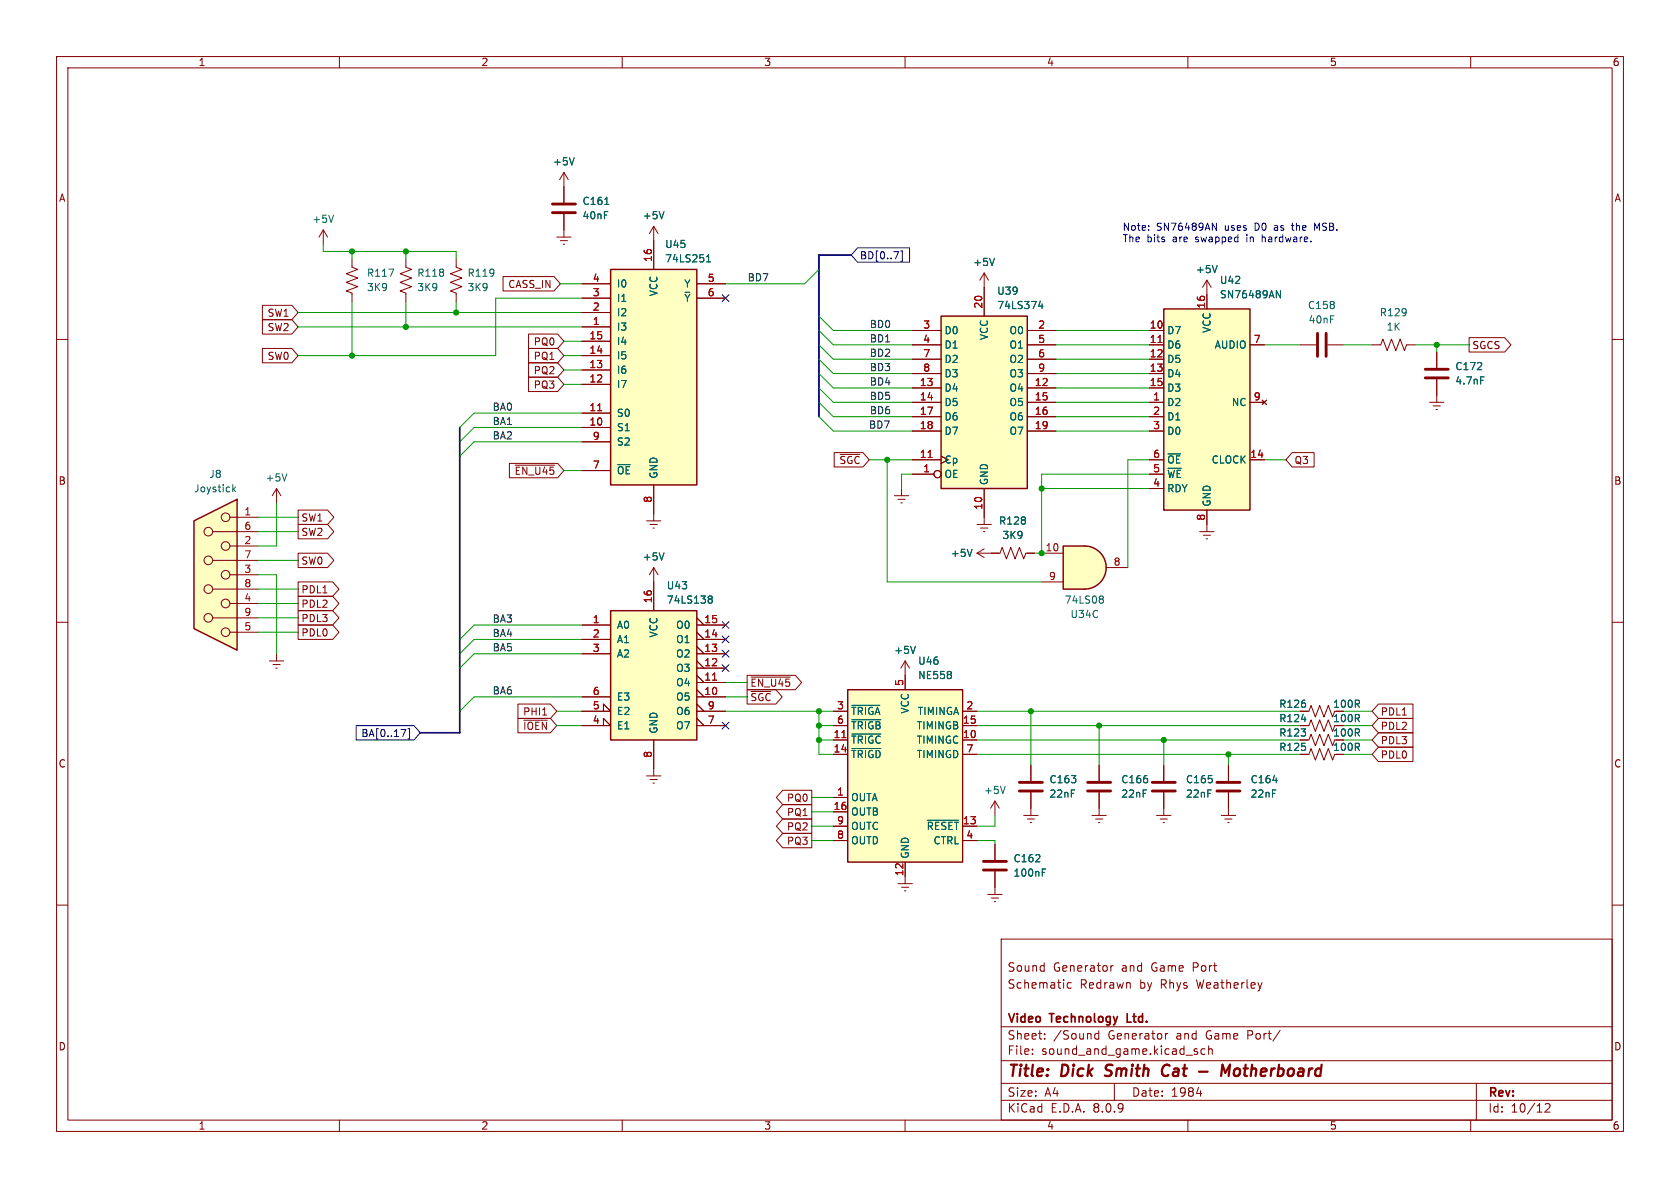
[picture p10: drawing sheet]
<svg xmlns="http://www.w3.org/2000/svg" width="297mm" height="210mm" viewBox="0 0 297 210" stroke-linecap="round" stroke-linejoin="round" font-family="sans-serif">
<g fill="none" stroke="#840000" stroke-width=".18">
<path d="M10 10h277v190h-277zM12 12h273v186h-273zM60 10v2M110 10v2M160 10v2M210 10v2M260 10v2M99.7 30.5v2.5M99.7 30.5l-.8 1.3M99.7 30.5l.8 1.3M98.4 41.9h2.6M99.1 42.5h1.2"/>
<path d="M99.6 43.2h.2M99.7 40.6v1.3M174 48.3l-.8 1.2M174 48.3v2.5M174 48.3l.8 1.2M10 60h2M254 62.2v2.8M254 67.1v2.8M285 60h2M10 110h2M285 110h2M194.3 135.3v2.7"/>
<path d="M205.7 135.3v2.7M194.3 140.1v2.8M205.7 140.1v2.8M10 160h2M177 166h108v32h-108zM189.4 173.8l-.4-.1-.3 .3v.4l.1 .2h.6M196.4 170.7v1M196.8 170.7l-.3 .1-.1 .2M285 160h2M60 198v2M110 198v2M160 198v2"/>
<path d="M177 194.5h108M177 191.5h108M177 187.5h108M177 181.5h108M182.5 186.3v.1M182.5 185.5v.1M184.7 183.6v.1M184.7 182.8v.1M194.2 182.2v1.5M194.2 182.8l-.4-.1-.3 .3v.4l.2 .2h.5M197 191.5v3M206.5 182.7l-.3 .1-.2 .2"/>
<path d="M210 198v2M211.2 185.8l.5 .2v.1v.2l-.5 .1M211.2 185.5h.5M211.5 193.3h1M213 185.5l-.4-.1-.3 .3v.4l.2 .2h.5M213.7 185.5l.2-.1 .3 .1 .1 .9M213.7 184.9v1.5M226.3 182.1l-1.3 2M260 198v2M261 191.5v6.5M273.2 195.2l.5-.1 .3 .1v.3l-.9 1.1h.9"/>
</g>
<path d="M195.3 190.1l.3 .1M195.6 188.4l-.1 .4 .1 .2M206.4 188.2a1.13 1.13 0 0 0-.9 .7 1.13 1.13 0 0 0 .2 1.2l.3 .1 .5-.1M212 189.4h1.5M215.9 190.2l.2-2 .5 1.4 .9-1.4-.3 2M218.4 189l-.2 .3-.1 .5 .3 .4" fill="none" stroke="#840000" stroke-width=".4"/>
<path d="M199.3 179.2v1.5h.7" fill="none" stroke="#840000" stroke-width=".3"/>
<path d="M252 66.8h4M252 65.3h4M192.3 139.8h4M192.3 138.3h4M203.7 139.8h4.1M203.7 138.3h4.1" fill="none" stroke="#840000" stroke-width=".51"/>
<path d="M101.5 27.9l-.4 1.3M175.8 45.7l-.4 1.2M261.8 66.6h.6" fill="none" stroke="#006464" stroke-width=".18"/>
<path d="M149.9 121.9h20.3v30.5h-20.3z" fill="#ffffc2"/>
<path d="M149.9 121.9h20.3v30.5h-20.3z" fill="none" stroke="#840000" stroke-width=".25"/>
<g fill="none" stroke="#840000" stroke-width=".18">
<path d="M99.7 33v2.8M99.7 37.8v2.8M71.8 45.7v1.5l1 .4-2.1 .8 2.1 .7-2.1 .8 2.1 .8-2.1 .7 1.1 .4v1.5M80.6 45.7v1.5l1.1 .4-2.1 .8 2.1 .7-2.1 .8 2.1 .8-2.1 .7 1 .4v1.5M160 119.4v2.5M147.3 130.8h2.6M147.3 133.4h2.6M147.3 128.3h2.6M147.3 125.7h2.6M170.2 130.8h2.5M170.2 133.4h2.5M170.2 128.3h2.5"/>
<path d="M170.2 125.7h2.5M147.3 141h2.6M147.3 146.1h2.6M147.3 143.5h2.6M147.3 148.6h2.6M158.7 156.2h2.6M159.4 156.8h1.3M159.9 157.5h.2M160 152.4v3.8M170.2 146.1h2.5M170.2 148.6h2.5M174.6 158.1h2.6"/>
<path d="M175.3 158.8h1.2M175.8 159.4h.2M175.9 141.6v2.5M175.9 149.2v2.8M175.9 154.1v4M175.9 141.6l-.8 1.3M175.9 141.6l.8 1.3M181 144.1h2.5M181.6 144.8h1.3M182.1 145.4h.3M182.2 142.9v1.2"/>
</g>
<path d="M106.9 36.1h.7M168.1 118.8v.3M168.1 119.4v.4M150.6 129.8h5.1M150.6 132.3h5.1M150.6 124.7h4.9M150.6 127.2h5.1M177.7 139l-.4 1.3M164 145h5.4M184.3 154.2h.4M184.3 153.6h.6" fill="none" stroke="#006464" stroke-width=".18"/>
<path d="M148.8 130.4h.8" fill="none" stroke="#a90000" stroke-width=".18"/>
<path d="M97.7 37.6h4M97.7 36.1h4M173.9 153.8h4M173.9 152.3h4" fill="none" stroke="#840000" stroke-width=".51"/>
<path d="M34.3 92.1l7.6-3.8v26.6l-7.6-3.8z" fill="#ffffc2"/>
<g fill="none" stroke="#840000" stroke-width=".18">
<path d="M252.7 71.1h2.6M253.4 71.8h1.2M253.9 72.4h.2M254 69.9v1.2M37.6 99.1h8.1M37.6 94h8.1M40.6 96.5h5.1M40.6 91.4h5.1M212.1 94h2.5M212.7 94.6h1.3M213.2 95.3h.3M213.4 92.7v1.3"/>
<path d="M37.6 109.2h8.1M37.6 104.1h8.1M40.6 111.8h5.1M40.6 106.7h5.1M40.6 101.6h5.1M47.6 116.8h2.6M48.3 117.5h1.2M48.8 118.1h.2M48.9 115.6v1.2M229.9 128.3h1.5l.4-1 .7 2 .8-2 .8 2 .7-2 .8 2 .4-1M229.9 130.8h1.5l.4-1 .7 2 .8-2 .8 2 .7-2 .8 2 .4-1M229.9 133.4h1.5l.4-1.1 .7 2.1 .8-2.1 .8 2.1 .7-2.1 .8 2.1 .4-1"/>
<path d="M229.9 125.7h1.5l.4-1 .7 2 .8-2 .8 2 .7-2 .8 2 .4-1"/>
<circle cx="36.8" cy="94" r=".76"/>
<circle cx="36.8" cy="99.1" r=".76"/>
<circle cx="39.9" cy="96.5" r=".76"/>
<circle cx="39.9" cy="91.4" r=".76"/>
<circle cx="36.8" cy="109.2" r=".76"/>
<circle cx="36.8" cy="104.1" r=".76"/>
<circle cx="39.9" cy="111.8" r=".76"/>
<circle cx="39.9" cy="101.6" r=".76"/>
<circle cx="39.9" cy="106.7" r=".76"/>
</g>
<path d="M34.3 92.1l7.6-3.8v26.6l-7.6-3.8z" fill="none" stroke="#840000" stroke-width=".25"/>
<path d="M41.2 85.7v1.2M41.3 86.5l.3 .4M41.6 86.1l-.4 .5M230.1 127.2h.8" fill="none" stroke="#006464" stroke-width=".18"/>
<path d="M191.8 96.5a3.8 3.8 0 0 1 3.8 3.8 3.8 3.8 0 0 1-3.8 3.8z" fill="#ffffc2" stroke="#ffffc2" stroke-width=".18"/>
<path d="M188 96.5h3.8v7.6h-3.8z" fill="#ffffc2"/>
<path d="M188 96.5h3.8a3.8 3.8 0 0 1 3.8 3.8 3.8 3.8 0 0 1-3.8 3.8h-3.8z" fill="none" stroke="#840000" stroke-width=".25"/>
<path d="M184.1 97.8h3.9M184.1 102.9h3.9M195.6 100.3h3.8" fill="none" stroke="#840000" stroke-width=".18"/>
<path d="M194.6 105.4h.2l.3 .2-.3 .3M194.6 105.9h.2M194.8 105.9l.3 .2v.3l-.2 .2h-.3" fill="none" stroke="#006464" stroke-width=".18"/>
<path d="M107.9 47.6h15.3v38.1h-15.3z" fill="#ffffc2"/>
<path d="M107.9 47.6h15.3v38.1h-15.3z" fill="none" stroke="#840000" stroke-width=".25"/>
<g fill="none" stroke="#840000" stroke-width=".18">
<path d="M57.1 40.6l-.7 1.3M57.1 40.6v2.6M57.1 40.6l.8 1.3M62.2 45.7v1.5l1 .4-2 .8 2 .7-2 .8 2 .8-2 .7 1 .4v1.5M102.9 57.8h5M102.9 55.2h5M102.9 52.7h5M102.9 50.2h5M115.6 40v7.6M115.6 40l-.8 1.3M115.6 40l.7 1.3M123.2 52.7h5.1"/>
<path d="M123.2 50.2h5.1M102.9 75.6h5M102.9 73h5M102.9 67.9h5M102.9 65.4h5M102.9 62.9h5M102.9 60.3h5M102.9 78.1h5M102.9 83.2h5M115.6 85.7v5.1M217.2 135.3v2.7M217.2 140.1v2.8"/>
</g>
<path d="M105.7 72.6h.7" fill="none" stroke="#a90000" stroke-width=".18"/>
<path d="M59 38l-.5 1.3M117.4 37.4l-.4 1.3M68.8 47.6h.8l-.5 1.2M121.1 51.7h.8M124.9 46.3h.7M124.9 45.4l.4-.4v1.3M225 138h.8" fill="none" stroke="#006464" stroke-width=".18"/>
<path d="M215.1 139.8h4.1M215.1 138.3h4.1" fill="none" stroke="#840000" stroke-width=".51"/>
<path d="M205.7 54.6h15.3v35.6h-15.3z" fill="#ffffc2"/>
<path d="M205.7 54.6h15.3v35.6h-15.3z" fill="none" stroke="#840000" stroke-width=".25"/>
<g fill="none" stroke="#840000" stroke-width=".18">
<path d="M203.2 58.4h2.5M213.4 49.5v5.1M213.4 49.5l-.8 1.3M213.4 49.5l.7 1.3M203.2 71.1h2.5M203.2 61h2.5M203.2 63.5h2.5M203.2 66h2.5M203.2 68.6h2.5M203.2 73.7h2.5M203.2 76.2h2.5M221 71.1h2.5"/>
<path d="M221 61h2.5M223.1 70.7l.8 .8M223.9 70.7l-.8 .8M48.9 86.4l-.8 1.2M48.9 86.4v2.5M48.9 86.4l.8 1.2M158.1 87.6h2.6M158.7 88.3h1.3M159.3 88.9h.2M159.4 86.4v1.2M172.7 97.8h4.1l.4-1 .7 2 .8-2 .8 2 .7-2 .8 2 .4-1h1.5M172.7 92.7h2.6"/>
<path d="M172.7 97.8l1.3 .8M173.4 93.3h1.2M173.9 94h.2M174 91.4v1.3M174 97l-1.3 .8M203.2 81.3h2.5M203.2 86.4h2.5M203.2 83.8h2.5M213.4 90.2v2.5M221 81.3h2.5M115.6 100.3v2.6M115.6 100.3l-.8 1.3"/>
<path d="M115.6 100.3l.7 1.3M160 116.8l-.7 1.3M160 116.8v2.6M160 116.8l.8 1.3M114.3 137.2h2.5M114.9 137.8h1.3M115.4 138.4h.3M115.6 135.9v1.3M204.5 144.1h2.5M205.1 144.8h1.3M205.6 145.4h.3M205.7 142.9v1.2"/>
<path d="M215.9 144.1h2.5M216.5 144.8h1.3M217 145.4h.3M217.2 142.9v1.2"/>
</g>
<path d="M204.7 60.5h.7" fill="none" stroke="#a90000" stroke-width=".18"/>
<path d="M215.2 46.9l-.4 1.3M225.6 51.4l.8 1.2v-1.2M50.7 83.8l-.4 1.2M117.4 97.7l-.4 1.3M171.9 97.1l-.5 1.3M161.8 114.2l-.4 1.3" fill="none" stroke="#006464" stroke-width=".18"/>
<path d="M107.9 108h15.3v22.8h-15.3z" fill="#ffffc2"/>
<path d="M107.9 108h15.3v22.8h-15.3z" fill="none" stroke="#840000" stroke-width=".25"/>
<g fill="none" stroke="#840000" stroke-width=".18">
<path d="M229.9 61h2.8M234.7 61h2.8M242.6 61h1.5l.4-1.1 .7 2.1 .8-2.1 .8 2.1 .7-2.1 .8 2.1 .4-1h1.5M114.3 92.1h2.5M114.9 92.7h1.3M115.4 93.3h.3M115.6 90.8v1.3M102.9 110.5h5M102.9 115.6h5M102.9 113h5M115.6 102.9v5.1M123.2 110.5h5.1"/>
<path d="M123.2 119.4l1.3 1.3M123.2 118.1h5.1M123.2 116.8l1.3 1.3M123.2 115.6h5.1M123.2 114.3l1.3 1.3M123.2 113h5.1M123.2 111.8l1.3 1.2M123.2 109.2l1.3 1.3M102.9 128.3h5l-1.2-1.3v1.3M102.9 125.7h5l-1.2-1.2v1.2M102.9 123.2h5M115.6 130.8v5.1"/>
<path d="M123.2 123.2h5.1M123.2 121.9l1.3 1.3M123.2 120.7h5.1M123.2 128.3h5.1M123.2 125.7h5.1M123.2 127l1.3 1.3M123.2 124.5l1.3 1.2M182.2 135.3v2.7M182.2 140.1v2.8M193 144.1h2.6M193.7 144.8h1.2M194.2 145.4h.2"/>
<path d="M194.3 142.9v1.2"/>
</g>
<path d="M126 120.2h.7" fill="none" stroke="#a90000" stroke-width=".18"/>
<path d="M125.3 105.8l.1 .1M125.3 105.4h.4l.2 .1v.2l-.2 .2M125.4 105.9h.3M125.4 105.9l-.1 .1M125.7 105.9l.2 .2v.4l-.2 .1h-.4" fill="none" stroke="#006464" stroke-width=".18"/>
<path d="M232.9 58.9v4.1M234.4 58.9v4.1M180.2 139.8h4.1M180.2 138.3h4.1" fill="none" stroke="#840000" stroke-width=".51"/>
<path d="M166.4 55.9h15.2v30.5h-15.2z" fill="#ffffc2"/>
<path d="M166.4 55.9h15.2v30.5h-15.2z" fill="none" stroke="#840000" stroke-width=".25"/>
<g fill="none" stroke="#840000" stroke-width=".18">
<path d="M99.7 33v2.8M99.7 37.8v2.8M46.4 56.5h5.2l1.1 1.3-1.1 1.3h-5.2zM46.4 54h5.2l1.1 1.2-1.1 1.3h-5.2zM88.9 48.9h9l1.2 1.3-1.2 1.2h-9zM93.4 59.1h5.2l1.1 1.2-1.1 1.3h-5.2zM102.9 57.8h5M102.9 55.2h5M102.9 52.7h5M102.9 50.2h5M115.6 42.5v5.1M123.2 52.7h5.1"/>
<path d="M123.2 50.2h5.1M161.3 58.4h5.1M174 50.8v5.1M181.6 58.4h5.1M203.2 58.4h2.5M213.4 52.1v2.5M259.7 59.7h6.3l1.1 1.3-1.1 1.2h-6.3zM46.4 61.6h5.2l1.1 1.3-1.1 1.2h-5.2zM93.4 61.6h5.2l1.1 1.3-1.1 1.2h-5.2zM93.4 64.1h5.2l1.1 1.3-1.1 1.3h-5.2zM93.4 66.7h5.2l1.1 1.2-1.1 1.3h-5.2zM102.9 75.6h5"/>
<path d="M102.9 73h5M102.9 67.9h5M102.9 65.4h5M102.9 62.9h5M102.9 60.3h5M102.9 78.1h5M161.3 68.6h5.1M161.3 71.1h5.1M161.3 73.7h5.1M161.3 76.2h5.1M161.3 61h5.1M161.3 63.5h5.1"/>
<path d="M161.3 66h5.1M181.6 68.6h5.1M181.6 71.1h5.1M181.6 73.7h5.1M181.6 76.2h5.1M181.6 61h5.1M181.6 63.5h5.1M181.6 66h5.1M203.2 68.6h2.5M203.2 71.1h2.5M203.2 73.7h2.5M203.2 76.2h2.5"/>
<path d="M203.2 61h2.5M203.2 63.5h2.5M203.2 66h2.5M221 71.1h2.5M221 61h2.5M223.1 70.7l.8 .8M223.9 70.7l-.8 .8M254 62.2v2.8M254 67.1v2.8M52.7 97.8h5.2l1.1 1.3-1.1 1.2h-5.2zM52.7 90.2h5.2l1.1 1.2-1.1 1.3h-5.2zM52.7 92.7h5.2l1.1 1.3-1.1 1.3h-5.2z"/>
<path d="M90.1 81.9h8.5l1.1 1.3-1.1 1.3h-8.5zM91.1 82.2h6.9M102.9 83.2h5M115.6 85.7v5.1M147.5 80h5.1l1.1 1.3-1.1 1.3h-5.1zM148.5 80.3h3.5M161.3 83.8h3.8M161.3 81.3h5.1M174 86.4v5M175.3 97.8h1.2M181.6 97.8h1.3M203.2 83.8h2.5"/>
<path d="M203.2 81.3h2.5M203.2 86.4h2.5M213.4 90.2v2.5M221 81.3h2.5M228.4 80h3.9v2.6h-3.9l-1.1-1.3zM52.7 110.5h6.1l1.1 1.3-1.1 1.2h-6.1zM52.7 105.4h6.1l1.1 1.3-1.1 1.3h-6.1zM52.7 107.9h6.1l1.1 1.3-1.1 1.3h-6.1zM52.7 102.9h6.1l1.1 1.2-1.1 1.3h-6.1zM102.9 110.5h5M102.9 115.6h5M102.9 113h5"/>
<path d="M115.6 102.9v5.1M123.2 110.5h5.1M123.2 119.4l1.3 1.3M123.2 118.1h5.1M123.2 116.8l1.3 1.3M123.2 115.6h5.1M123.2 114.3l1.3 1.3M123.2 113h5.1M123.2 111.8l1.3 1.2M123.2 109.2l1.3 1.3M132.1 119.4h8.5l1.1 1.3-1.1 1.2h-8.5zM132.8 119.7h6.9"/>
<path d="M160 119.4v2.5M91.6 124.5h5.7l1.1 1.2-1.1 1.3h-5.7zM91.6 127h5.7l1.1 1.3-1.1 1.2h-5.7zM92.6 127.3h4.2M95.9 126.4h.8M102.9 128.3h5l-1.2-1.3v1.3M102.9 125.7h5l-1.2-1.2v1.2M102.9 123.2h5M115.6 130.8v5.1M123.2 128.3h5.1M123.2 125.7h5.1M123.2 123.2h5.1"/>
<path d="M123.2 121.9l1.3 1.3M123.2 120.7h5.1M123.2 127l1.3 1.3M123.2 124.5l1.3 1.2M132.1 121.9h5.1l1.1 1.3-1.1 1.3h-5.1zM132.8 122.2h3.5M138.4 139.7h5.1v2.5h-5.1l-1.1-1.2zM147.3 130.8h2.6M147.3 133.4h2.6M147.3 128.3h2.6M147.3 125.7h2.6M170.2 130.8h2.5"/>
<path d="M170.2 133.4h2.5M170.2 128.3h2.5M170.2 125.7h2.5M182.2 135.3v2.7M194.3 135.3v2.7M205.7 135.3v2.7M217.2 135.3v2.7M229.9 130.8h1.2M229.9 133.4h1.2M229.9 128.3h1.2M229.9 125.7h1.2M243.7 129.5h6.1v2.6h-6.1l-1.1-1.3z"/>
<path d="M243.7 124.5h6.1v2.5h-6.1l-1.1-1.3zM243.7 132.1h6.1v2.5h-6.1l-1.1-1.2zM243.7 127h6.1v2.5h-6.1l-1.1-1.2zM138.4 142.2h5.1v2.6h-5.1l-1.1-1.3zM138.4 147.3h5.1v2.6h-5.1l-1.1-1.3zM138.4 144.8h5.1v2.5h-5.1l-1.1-1.2zM147.3 141h2.6M147.3 146.1h2.6M147.3 143.5h2.6M147.3 148.6h2.6M160 152.4v2.5M170.2 146.1h2.5"/>
<path d="M170.2 148.6h2.5M175.9 149.2v2.8M175.9 154.1v2.7M182.2 140.1v2.8M194.3 140.1v2.8M205.7 140.1v2.8M217.2 140.1v2.8"/>
<circle cx="165.7" cy="83.8" r=".63"/>
</g>
<path d="M105.7 72.6h.7M204.7 60.5h.7M164.1 80.9h.7M126 120.2h.7M148.8 130.4h.8" fill="none" stroke="#a90000" stroke-width=".18"/>
<g fill="none" stroke="#006464" stroke-width=".18">
<path d="M101.5 27.9l-.4 1.3M106.9 36.1h.7M117.4 37.4l-.4 1.3M121.1 51.7h.8M124.9 46.3h.7M124.9 45.4l.4-.4v1.3M175.8 45.7l-.4 1.2M183.9 53.2l-.3 .9h.8M184.2 53.7v.9M215.2 46.9l-.4 1.3M225.6 51.4l.8 1.2v-1.2M261.8 66.6h.6"/>
<path d="M117.4 97.7l-.4 1.3M171.9 97.1l-.5 1.3M125.3 105.8l.1 .1M125.3 105.4h.4l.2 .1v.2l-.2 .2M125.4 105.9h.3M125.4 105.9l-.1 .1M125.7 105.9l.2 .2v.4l-.2 .1h-.4M161.8 114.2l-.4 1.3M168.1 118.8v.3M168.1 119.4v.4M150.6 129.8h5.1M150.6 132.3h5.1"/>
<path d="M150.6 124.7h4.9M150.6 127.2h5.1M225 138h.8M230.1 127.2h.8M164 145h5.4M184.3 154.2h.4M184.3 153.6h.6"/>
</g>
<g fill="none" stroke="#000084" stroke-width=".18">
<path d="M127.7 52.1l1.2 1.2M128.9 52.1l-1.2 1.2M151.6 43.8h9.2v2.6h-9.2l-1.1-1.3zM158 44.5h.9l-.6 1.3M159.2 44.4h.3v1.8h-.3M127.7 115l1.2 1.2M127.7 112.4l1.2 1.2M127.7 109.9l1.2 1.2M127.7 117.5l1.2 1.2M128.9 115l-1.2 1.2M128.9 112.4l-1.2 1.2M128.9 109.9l-1.2 1.2"/>
<path d="M128.9 117.5l-1.2 1.2M63 128.3h10.2l1.1 1.2-1.1 1.3h-10.2zM70.9 128.9h.8l-.5 1.3M72.1 128.8h.3v1.8h-.3M127.7 127.7l1.2 1.2M128.9 127.7l-1.2 1.2"/>
</g>
<path d="M203.1 39.9v.1M214.3 39.4l.7 1.3v-1.3M228.3 39.9h.5M228.5 39.4v1.2M203.1 40.6v.1M223.1 41.5v1.3M223.3 41.9l-.2 .1M232.8 40.3l-.4-.9v1.3" fill="none" stroke="#0000c2" stroke-width=".18"/>
<path d="M150.5 45.1h-5.7v28.6M81.3 75.6v53.9h-7" fill="none" stroke="#000084" stroke-width=".3"/>
<g fill="none" stroke="#009600" stroke-width=".18">
<path d="M52.7 55.2h50.2M52.7 57.8h50.2M57.1 43.2v1.3h23.5v1.2M62.2 44.5v1.2M62.2 53.3v9.6M71.8 44.5v1.2M71.8 53.3v4.5M80.6 53.3v1.9M99.1 50.2h3.8M102.9 52.7h-15.3v10.2h-34.9M144.8 58.4l2.5 2.6h14M144.8 55.9l2.5 2.5h14"/>
<path d="M144.8 47.6l-2.6 2.6h-13.9M186.7 58.4h16.5M99.7 62.9h3.2M99.7 60.3h3.2M99.7 67.9h3.2M99.7 65.4h3.2M102.9 73h-19.1l-2.5 2.6M102.9 78.1h-19.1l-2.5 2.5M102.9 75.6h-19.1l-2.5 2.5M144.8 61l2.5 2.5h14M144.8 63.5l2.5 2.5h14M144.8 66l2.5 2.6h14"/>
<path d="M144.8 68.6l2.5 2.5h14M144.8 71.1l2.5 2.6h14M144.8 73.7l2.5 2.5h14M186.7 63.5h16.5M186.7 61h16.5M186.7 66h16.5M186.7 68.6h16.5M186.7 71.1h16.5M186.7 73.7h16.5M186.7 76.2h16.5M223.5 61h6.4M237.5 61h5.1"/>
<path d="M250.2 61h9.5M254 61v1.2M45.7 91.4h7M45.7 94h7M45.7 99.1h7M48.9 88.9v7.6h-3.2M99.7 83.2h3.2M153.7 81.3h7.6M156.8 81.3v21.6h27.3M161.3 83.8h-1.9v2.6M184.1 86.4h19.1M203.2 81.3h-3.8v19"/>
<path d="M203.2 83.8h-19.1v14h-1.2M223.5 81.3h3.8M45.7 101.6h3.2v14M45.7 106.7h7M45.7 111.8h7M45.7 109.2h7M45.7 104.1h7M102.9 110.5h-19.1l-2.5 2.5M102.9 113h-19.1l-2.5 2.6M102.9 115.6h-19.1l-2.5 2.5M98.4 128.3h4.5M98.4 125.7h4.5"/>
<path d="M102.9 123.2h-19.1l-2.5 2.5M128.3 125.7h19M128.3 120.7h3.8M128.3 123.2h3.8M144.8 128.3h2.5M144.8 125.7v7.7h2.5M144.8 130.8h2.5M172.7 128.3h57.2M172.7 125.7h57.2M172.7 130.8h57.2M172.7 133.4h57.2M182.2 125.7v9.6"/>
<path d="M194.3 128.3v7M205.7 130.8v4.5M217.2 133.4v1.9M237.5 128.3h5.1M237.5 125.7h5.1M237.5 130.8h5.1M237.5 133.4h5.1M143.5 146.1h3.8M143.5 143.5h3.8M143.5 141h3.8M143.5 148.6h3.8M172.7 148.6h3.2v.6"/>
<path d="M175.9 144.1v2h-3.2"/>
</g>
<g fill="#009600" stroke="#009600" stroke-width=".18">
<circle cx="182.2" cy="125.7" r=".46"/>
<circle cx="184.1" cy="86.4" r=".46"/>
<circle cx="184.1" cy="97.8" r=".46"/>
<circle cx="144.8" cy="128.3" r=".46"/>
<circle cx="144.8" cy="130.8" r=".46"/>
<circle cx="144.8" cy="125.7" r=".46"/>
<circle cx="217.2" cy="133.4" r=".46"/>
<circle cx="194.3" cy="128.3" r=".46"/>
<circle cx="205.7" cy="130.8" r=".46"/>
<circle cx="254" cy="61" r=".46"/>
<circle cx="80.6" cy="55.2" r=".46"/>
<circle cx="71.8" cy="44.5" r=".46"/>
<circle cx="62.2" cy="44.5" r=".46"/>
<circle cx="62.2" cy="62.9" r=".46"/>
<circle cx="71.8" cy="57.8" r=".46"/>
<circle cx="156.8" cy="81.3" r=".46"/>
</g>
<g font-size="2.8" fill="#840000">
<text x="178" y="190.9">Title:</text>
<text x="187.7" y="190.9">Dick</text>
<text x="196.3" y="190.9">Smith</text>
<text x="207.1" y="190.9">Cat</text>
<text x="219.1" y="190.9">Motherboard</text>
</g>
<g font-size="2.1" fill="#840000">
<text x="178" y="172">Sound</text>
<text x="186.2" y="172">Generator</text>
<text x="198.3" y="172">and</text>
<text x="203.7" y="172">Game</text>
<text x="211.1" y="172">Port</text>
<text x="178" y="175">Schematic</text>
<text x="190.9" y="175">Redrawn</text>
<text x="201.5" y="175">by</text>
<text x="205.3" y="175">Rhys</text>
<text x="211.8" y="175">Weatherley</text>
<text x="178" y="184">Sheet:</text>
<text x="178" y="181.2">Video</text>
<text x="185.7" y="181.2">Technology</text>
<text x="186.2" y="184">/Sound</text>
<text x="196" y="184">Generator</text>
<text x="199.9" y="181.2">Ltd.</text>
<text x="208.1" y="184">and</text>
<text x="213.5" y="184">Game</text>
<text x="220.9" y="184">Port/</text>
<text x="178" y="186.7">File:</text>
<text x="184.1" y="186.7">sound_and_game.kicad_sch</text>
<text x="178" y="196.9">KiCad</text>
<text x="178" y="194.1">Size:</text>
<text x="184.7" y="194.1">A4</text>
<text x="185.7" y="196.9">E.D.A.</text>
<text x="193.3" y="196.9">8.0.9</text>
<text x="200" y="194.1">Date:</text>
<text x="207" y="194.1">1984</text>
<text x="263" y="194.3">Rev:</text>
<text x="263" y="196.9">Id:</text>
<text x="267.1" y="196.9">10/12</text>
</g>
<g font-size="1.8" fill="#840000">
<text x="35" y="11.9">1</text>
<text x="85" y="11.9">2</text>
<text x="135" y="11.9">3</text>
<text x="185" y="11.9">4</text>
<text x="235" y="11.9">5</text>
<text x="285" y="11.9">6</text>
<text x="10.3" y="35.9">A</text>
<text x="285.3" y="35.9">A</text>
<text x="89.7" y="51.1">CASS_IN</text>
<text x="47.2" y="58.7">SW2</text>
<text x="47.2" y="56.2">SW1</text>
<text x="47.2" y="63.8">SW0</text>
<text x="94.3" y="63.8">PQ1</text>
<text x="94.3" y="61.3">PQ0</text>
<text x="260.2" y="61.9">SGCS</text>
<text x="94.3" y="66.4">PQ2</text>
<text x="94.3" y="68.9">PQ3</text>
<text x="148.3" y="82.2">~{SGC}</text>
<text x="228.8" y="82.2">Q3</text>
<text x="10.3" y="85.9">B</text>
<text x="90.9" y="84.1">~{EN_U45}</text>
<text x="285.3" y="85.9">B</text>
<text x="53.2" y="92.4">SW1</text>
<text x="53.2" y="94.9">SW2</text>
<text x="53.2" y="100">SW0</text>
<text x="53.2" y="107.6">PDL2</text>
<text x="53.2" y="105.1">PDL1</text>
<text x="53.2" y="112.7">PDL0</text>
<text x="53.2" y="110.2">PDL3</text>
<text x="132.6" y="121.6">~{EN_U45}</text>
<text x="132.6" y="124.1">~{SGC}</text>
<text x="235.6" y="125.3">100R</text>
<text x="92.4" y="126.7">PHI1</text>
<text x="92.4" y="129.2">~{IOEN}</text>
<text x="235.6" y="127.9">100R</text>
<text x="235.6" y="130.4">100R</text>
<text x="244" y="131.8">PDL3</text>
<text x="244" y="126.7">PDL1</text>
<text x="244" y="129.2">PDL2</text>
<text x="10.3" y="135.9">C</text>
<text x="235.6" y="132.9">100R</text>
<text x="244" y="134.3">PDL0</text>
<text x="285.3" y="135.9">C</text>
<text x="139" y="141.9">PQ0</text>
<text x="139" y="144.5">PQ1</text>
<text x="139" y="149.5">PQ3</text>
<text x="139" y="147">PQ2</text>
<text x="10.3" y="185.9">D</text>
<text x="285.3" y="185.9">D</text>
<text x="35" y="199.9">1</text>
<text x="85" y="199.9">2</text>
<text x="135" y="199.9">3</text>
<text x="185" y="199.9">4</text>
<text x="235" y="199.9">5</text>
<text x="285" y="199.9">6</text>
</g>
<g font-size="1.8" fill="#006464">
<text x="97.7" y="29.4">+5V</text>
<text x="55.1" y="39.6">+5V</text>
<text x="102.9" y="36.4">C161</text>
<text x="102.9" y="39">40nF</text>
<text x="113.5" y="39">+5V</text>
<text x="117.5" y="44">U45</text>
<text x="117.5" y="46.6">74LS251</text>
<text x="172" y="47.2">+5V</text>
<text x="64.8" y="49.1">R117</text>
<text x="64.8" y="51.7">3K9</text>
<text x="73.7" y="49.1">R118</text>
<text x="73.7" y="51.7">3K9</text>
<text x="82.6" y="49.1">R119</text>
<text x="82.6" y="51.7">3K9</text>
<text x="109" y="53.6">I1</text>
<text x="109" y="51">I0</text>
<text x="116.4" y="52.5" transform="rotate(-90 116.4 52.5)">VCC</text>
<text x="120.9" y="51">Y</text>
<text x="120.9" y="53.6">~{Y}</text>
<text x="176.2" y="52.3">U39</text>
<text x="211.3" y="48.5">+5V</text>
<text x="215.6" y="50.4">U42</text>
<text x="215.6" y="52.9">SN76489AN</text>
<text x="109" y="58.6">I3</text>
<text x="109" y="56.1">I2</text>
<text x="166.9" y="59.3">D0</text>
<text x="176.2" y="54.8">74LS374</text>
<text x="178.4" y="59.3">O0</text>
<text x="206.2" y="59.3">D7</text>
<text x="214.2" y="58.9" transform="rotate(-90 214.2 58.9)">VCC</text>
<text x="231.1" y="54.8">C158</text>
<text x="231.3" y="57.4">40nF</text>
<text x="243.8" y="56.1">R129</text>
<text x="245" y="58.6">1K</text>
<text x="109" y="63.7">I5</text>
<text x="109" y="61.2">I4</text>
<text x="166.9" y="61.8">D1</text>
<text x="166.9" y="64.4">D2</text>
<text x="174.9" y="60.2" transform="rotate(-90 174.9 60.2)">VCC</text>
<text x="178.4" y="61.8">O1</text>
<text x="178.4" y="64.4">O2</text>
<text x="206.2" y="61.8">D6</text>
<text x="206.2" y="64.4">D5</text>
<text x="214.6" y="61.8">AUDIO</text>
<text x="257.2" y="65.6">C172</text>
<text x="109" y="68.8">I7</text>
<text x="109" y="66.3">I6</text>
<text x="166.9" y="69.4">D4</text>
<text x="166.9" y="72">D5</text>
<text x="166.9" y="66.9">D3</text>
<text x="178.4" y="69.4">O4</text>
<text x="178.4" y="72">O5</text>
<text x="178.4" y="66.9">O3</text>
<text x="206.2" y="72">D2</text>
<text x="206.2" y="66.9">D4</text>
<text x="206.2" y="69.4">D3</text>
<text x="217.7" y="72">NC</text>
<text x="257.2" y="68.2">4.7nF</text>
<text x="109" y="76.4">S1</text>
<text x="109" y="73.9">S0</text>
<text x="166.9" y="74.5">D6</text>
<text x="166.9" y="77.1">D7</text>
<text x="178.4" y="74.5">O6</text>
<text x="178.4" y="77.1">O7</text>
<text x="206.2" y="74.5">D1</text>
<text x="206.2" y="77.1">D0</text>
<text x="109" y="79">S2</text>
<text x="166.9" y="82.1">Cp</text>
<text x="206.2" y="82.1">~{OE}</text>
<text x="214.1" y="82.1">CLOCK</text>
<text x="34.2" y="87.2">Joystick</text>
<text x="36.9" y="84.7">J8</text>
<text x="46.9" y="85.3">+5V</text>
<text x="109" y="84">~{OE}</text>
<text x="116.4" y="84.7" transform="rotate(-90 116.4 84.7)">GND</text>
<text x="166.9" y="84.7">OE</text>
<text x="174.9" y="85.9" transform="rotate(-90 174.9 85.9)">GND</text>
<text x="206.2" y="87.2">RDY</text>
<text x="206.2" y="84.7">~{WE}</text>
<text x="214.2" y="89.7" transform="rotate(-90 214.2 89.7)">GND</text>
<text x="176.5" y="92.9">R128</text>
<text x="177.1" y="95.5">3K9</text>
<text x="113.5" y="99.3">+5V</text>
<text x="168" y="98.7">+5V</text>
<text x="117.8" y="104.4">U43</text>
<text x="117.8" y="106.9">74LS138</text>
<text x="188.1" y="106.9">74LS08</text>
<text x="109" y="111.4">A0</text>
<text x="109" y="113.9">A1</text>
<text x="116.4" y="112.8" transform="rotate(-90 116.4 112.8)">VCC</text>
<text x="119.4" y="113.9">O1</text>
<text x="119.4" y="111.4">O0</text>
<text x="189.2" y="109.4">U34C</text>
<text x="109" y="116.4">A2</text>
<text x="119.4" y="119">O3</text>
<text x="119.4" y="116.4">O2</text>
<text x="158" y="115.8">+5V</text>
<text x="162.2" y="117.7">U46</text>
<text x="109" y="124.1">E3</text>
<text x="119.4" y="124.1">O5</text>
<text x="119.4" y="121.5">O4</text>
<text x="162.2" y="120.2">NE558</text>
<text x="226" y="125.3">R126</text>
<text x="109" y="129.1">E1</text>
<text x="109" y="126.6">E2</text>
<text x="116.4" y="129.8" transform="rotate(-90 116.4 129.8)">GND</text>
<text x="119.4" y="129.1">O7</text>
<text x="119.4" y="126.6">O6</text>
<text x="150.4" y="131.7">~{TRIGC}</text>
<text x="150.4" y="126.6">~{TRIGA}</text>
<text x="150.4" y="129.1">~{TRIGB}</text>
<text x="160.9" y="126.3" transform="rotate(-90 160.9 126.3)">VCC</text>
<text x="162" y="131.7">TIMINGC</text>
<text x="162" y="129.1">TIMINGB</text>
<text x="162.2" y="126.6">TIMINGA</text>
<text x="226" y="127.9">R124</text>
<text x="226" y="130.4">R123</text>
<text x="150.4" y="134.2">~{TRIGD}</text>
<text x="162" y="134.2">TIMINGD</text>
<text x="226" y="132.9">R125</text>
<text x="150.4" y="141.8">OUTA</text>
<text x="173.9" y="140.6">+5V</text>
<text x="185.4" y="138.7">C163</text>
<text x="185.4" y="141.2">22nF</text>
<text x="198.1" y="138.7">C166</text>
<text x="198.1" y="141.2">22nF</text>
<text x="209.6" y="138.7">C165</text>
<text x="209.6" y="141.2">22nF</text>
<text x="221" y="138.7">C164</text>
<text x="221" y="141.2">22nF</text>
<text x="150.4" y="144.4">OUTB</text>
<text x="150.4" y="149.5">OUTD</text>
<text x="150.4" y="146.9">OUTC</text>
<text x="163.7" y="146.9">~{RESET}</text>
<text x="164.9" y="149.5">CTRL</text>
<text x="160.9" y="151.9" transform="rotate(-90 160.9 151.9)">GND</text>
<text x="179.1" y="152.6">C162</text>
<text x="179.1" y="155.2">100nF</text>
</g>
<g font-size="1.8" fill="#0000c2">
<text x="198.4" y="41">Note:</text>
<text x="204.4" y="41">SN76489AN</text>
<text x="216.6" y="41">uses</text>
<text x="222.1" y="41">D0</text>
<text x="225.7" y="41">as</text>
<text x="229.1" y="41">the</text>
<text x="233.2" y="41">MSB.</text>
<text x="198.4" y="43">The</text>
<text x="202.8" y="43">bits</text>
<text x="207.4" y="43">are</text>
<text x="211.6" y="43">swapped</text>
<text x="220.8" y="43">in</text>
<text x="223.8" y="43">hardware.</text>
</g>
<g font-size="1.8" fill="#a90000">
<text x="115.3" y="46.4" transform="rotate(-90 115.3 46.4)">16</text>
<text x="104.7" y="52.5">3</text>
<text x="104.7" y="49.9">4</text>
<text x="125" y="49.9">5</text>
<text x="125" y="52.5">6</text>
<text x="104.7" y="57.5">1</text>
<text x="104.7" y="55">2</text>
<text x="163.1" y="58.2">3</text>
<text x="173.7" y="54.7" transform="rotate(-90 173.7 54.7)">20</text>
<text x="183.4" y="58.2">2</text>
<text x="203.2" y="58.2">10</text>
<text x="213.1" y="54.7" transform="rotate(-90 213.1 54.7)">16</text>
<text x="104.1" y="65.2">13</text>
<text x="104.1" y="62.6">14</text>
<text x="104.1" y="60.1">15</text>
<text x="163.1" y="60.7">4</text>
<text x="163.1" y="63.2">7</text>
<text x="163.1" y="65.8">8</text>
<text x="183.4" y="60.7">5</text>
<text x="183.4" y="63.2">6</text>
<text x="183.4" y="65.8">9</text>
<text x="203.2" y="60.7">11</text>
<text x="203.2" y="63.2">12</text>
<text x="203.2" y="65.8">13</text>
<text x="221.5" y="60.7">7</text>
<text x="104.1" y="67.7">12</text>
<text x="162.5" y="68.3">13</text>
<text x="162.5" y="70.9">14</text>
<text x="182.8" y="68.3">12</text>
<text x="182.8" y="70.9">15</text>
<text x="203.2" y="68.3">15</text>
<text x="203.8" y="70.9">1</text>
<text x="221.5" y="70.9">9</text>
<text x="104.1" y="75.3">10</text>
<text x="104.1" y="72.8">11</text>
<text x="104.7" y="77.9">9</text>
<text x="162.5" y="73.4">17</text>
<text x="162.5" y="75.9">18</text>
<text x="182.8" y="73.4">16</text>
<text x="182.8" y="75.9">19</text>
<text x="203.8" y="73.4">2</text>
<text x="203.8" y="75.9">3</text>
<text x="104.7" y="82.9">7</text>
<text x="162.5" y="81">11</text>
<text x="163.1" y="83.6">1</text>
<text x="203.8" y="83.6">5</text>
<text x="203.8" y="81">6</text>
<text x="220.9" y="81">14</text>
<text x="115.3" y="89" transform="rotate(-90 115.3 89)">8</text>
<text x="203.8" y="86.1">4</text>
<text x="43.1" y="91.2">1</text>
<text x="43.1" y="93.7">6</text>
<text x="173.7" y="90.2" transform="rotate(-90 173.7 90.2)">10</text>
<text x="213.1" y="92.1" transform="rotate(-90 213.1 92.1)">8</text>
<text x="43.1" y="96.3">2</text>
<text x="43.1" y="101.3">3</text>
<text x="43.1" y="98.8">7</text>
<text x="184.7" y="97.5">10</text>
<text x="196.8" y="100.1">8</text>
<text x="43.1" y="106.4">4</text>
<text x="43.1" y="103.9">8</text>
<text x="115.3" y="106.7" transform="rotate(-90 115.3 106.7)">16</text>
<text x="185.3" y="102.6">9</text>
<text x="43.1" y="111.5">5</text>
<text x="43.1" y="109">9</text>
<text x="104.7" y="110.2">1</text>
<text x="104.7" y="112.8">2</text>
<text x="124.4" y="112.8">14</text>
<text x="124.4" y="110.2">15</text>
<text x="104.7" y="115.3">3</text>
<text x="124.4" y="117.9">12</text>
<text x="124.4" y="115.3">13</text>
<text x="104.7" y="125.5">5</text>
<text x="104.7" y="122.9">6</text>
<text x="124.4" y="122.9">10</text>
<text x="124.4" y="120.4">11</text>
<text x="125" y="125.5">9</text>
<text x="147.9" y="125.5">3</text>
<text x="159.8" y="121.4" transform="rotate(-90 159.8 121.4)">5</text>
<text x="170.7" y="125.5">2</text>
<text x="104.7" y="128">4</text>
<text x="125" y="128">7</text>
<text x="147.3" y="130.6">11</text>
<text x="147.9" y="128">6</text>
<text x="170.1" y="130.6">10</text>
<text x="170.1" y="128">15</text>
<text x="115.3" y="134.1" transform="rotate(-90 115.3 134.1)">8</text>
<text x="147.3" y="133.1">14</text>
<text x="170.7" y="133.1">7</text>
<text x="147.3" y="143.3">16</text>
<text x="147.9" y="140.7">1</text>
<text x="147.9" y="148.3">8</text>
<text x="147.9" y="145.8">9</text>
<text x="170.1" y="145.8">13</text>
<text x="170.7" y="148.3">4</text>
<text x="159.8" y="155" transform="rotate(-90 159.8 155)">12</text>
</g>
<g font-size="1.8" fill="#000084">
<text x="151.9" y="46">BD[0..7]</text>
<text x="63.8" y="130.5">BA[0..17]</text>
</g>
<g font-size="1.8" fill="#0f0f0f">
<text x="132.1" y="49.8">BD7</text>
<text x="153.7" y="58.1">BD0</text>
<text x="153.7" y="60.6">BD1</text>
<text x="153.7" y="65.7">BD3</text>
<text x="153.7" y="63.2">BD2</text>
<text x="153.7" y="70.8">BD5</text>
<text x="153.7" y="68.2">BD4</text>
<text x="87" y="72.7">BA0</text>
<text x="87" y="77.8">BA2</text>
<text x="87" y="75.2">BA1</text>
<text x="153.5" y="75.9">BD7</text>
<text x="153.7" y="73.3">BD6</text>
<text x="87" y="110.1">BA3</text>
<text x="87" y="112.7">BA4</text>
<text x="87" y="115.2">BA5</text>
<text x="87" y="122.8">BA6</text>
</g>
</svg>
